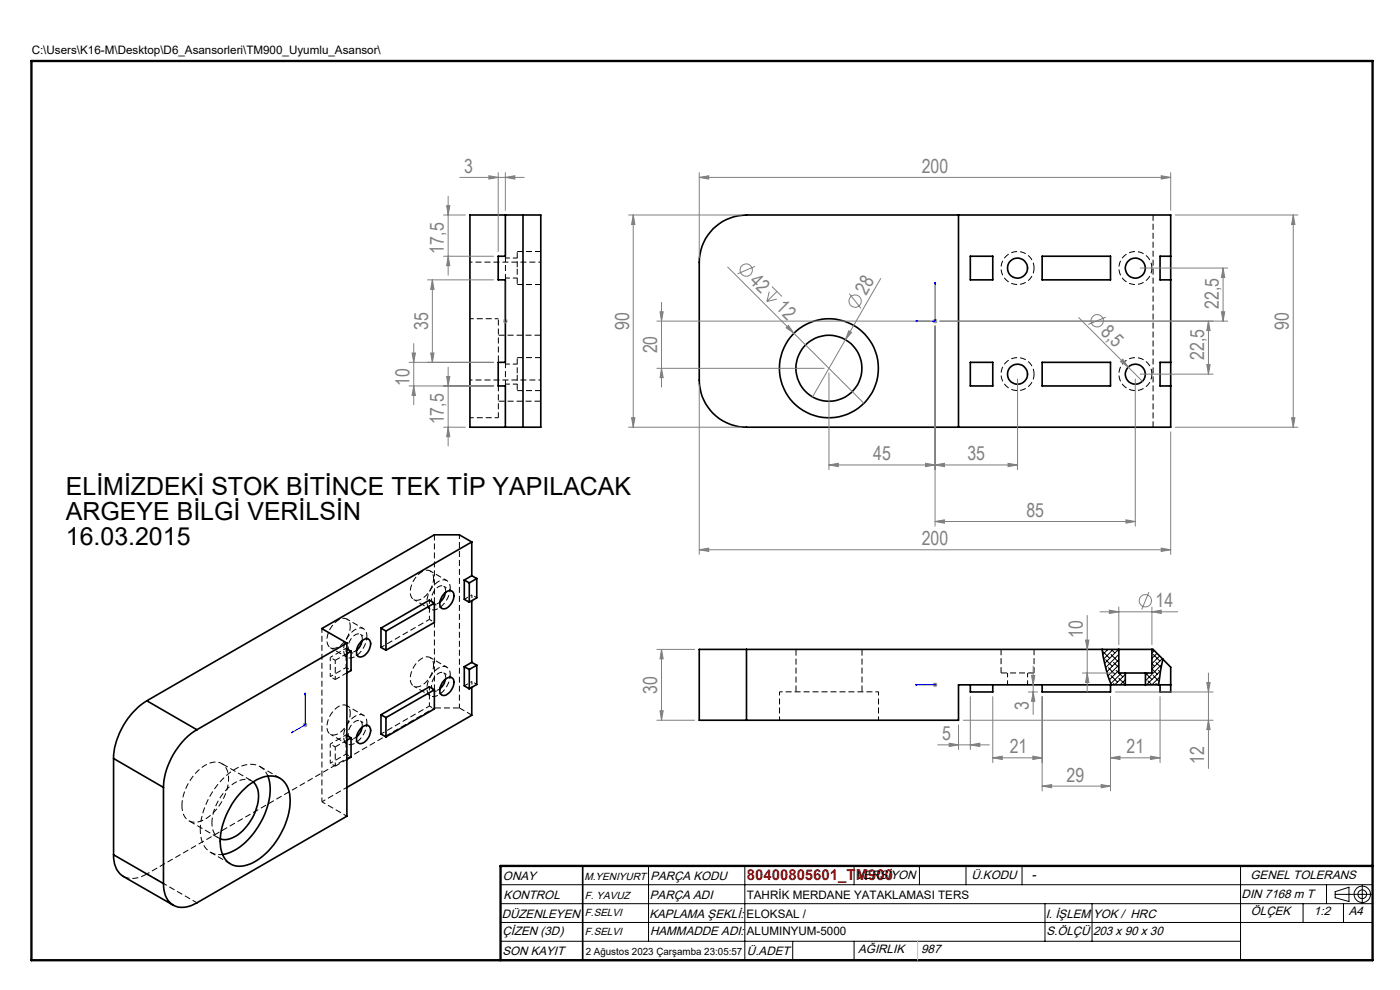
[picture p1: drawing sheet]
<svg xmlns="http://www.w3.org/2000/svg" width="297mm" height="210mm" viewBox="0 0 297 210" stroke-linecap="round" stroke-linejoin="round" font-family="sans-serif">
<g fill="none" stroke="#000" stroke-width=".21">
<path d="M233.9 137.8l-.1 .1M234 138.2l1.4 1.5M234.6 139.9l1.4 1.4M234.6 137.8l.2 .2M235 137.8l-1 1M235.7 138.8l1.4 1.4M235.8 137.8l.7 .7M236.1 137.8l-2 2M236.9 137.8l.4 .4M237.3 137.8l-2.9 2.9M237.3 138.8l-2.7 2.8M237.3 139.9l-2.5 2.6"/>
<path d="M244.4 139.6v.1M244.7 138.8l1.4 1.4M244.9 138l-.5 .6M245.4 138.6l-1 1.1M246 139.2l-1.6 1.6M246.6 139.7l-2.2 2.2M234.8 142.4h.1M235.1 141.6l1.4 1.4M235.3 144l.1 .1M235.7 143.3l1.4 1.4M236.2 140.5l1.1 1.1M236.8 142.2l.5 .5"/>
<path d="M237.3 141.1l-2.2 2.3M237.3 142.2l-2 2M237.3 143.9l1.4 1.3M237.4 142.8l.8 .8M237.9 142.8l-2.2 2.2M238.5 142.8l.2 .2M238.7 143l-2.2 2.3-.3-.3M238.7 144.2l-1.1 1.1M243 142.8l1.4 1.3M243.5 142.8l-.5 .5M244.4 141.9l1.1 1.1M244.4 140.7l.5 .6"/>
<path d="M244.7 143.3l1.2 1.2M245.2 140.5l1.1 1.1M245.8 142.2l.3 .3M245.8 144.9l-.3 .4-.3-.3M246 143.6l-1.6 1.7-.9-.9M246.2 142.3l-3 3-.2-.3M246.5 141l-3.5 3.4M106.2 187.7h185M106.2 191.7h185M106.2 195.7h185M106.2 199.7h157M137.6 183.7v16"/>
<path d="M158 183.7v20M168.2 199.7v4M181.2 183.7v4M181.2 199.7v4M195.1 183.7v4M204.9 183.7v4M216.8 183.7v4M221.7 191.7v8M231.7 191.7v8M263.2 183.7v20M276.4 191.7v4M281.4 187.7v4"/>
<path d="M283.2 189.7h7.8M283.2 189.2l3-1v3l-3-.8zM285 191.7v4M289 187.8v3.8"/>
<circle cx="289" cy="189.7" r=".93"/>
<circle cx="289" cy="189.7" r="1.74"/>
</g>
<g fill="none" stroke="#000" stroke-width=".35">
<path d="M99.7 45.6h15v45h-15zM107.2 45.6v8.8h-1.5v5h1.5v17.5h-1.5v5h1.5v8.7M110.9 45.6v45M151.3 48.5a10.2 10.2 0 0 1 7.1-2.9h90v45h-90a10 10 0 0 1-10.1-10v-25a10 10 0 0 1 3-7.1zM203.3 45.6v45M205.8 54.4h4.8v5h-4.8zM221.1 54.4h14.5v5h-14.5zM248.4 54.4h-2.3v5h2.3M205.8 76.9h4.8v5h-4.8zM221.1 76.9h14.5v5h-14.5zM248.4 76.9h-2.3v5h2.3M100.1 115l-2.7-1.6h-5.3l-60.9 35.3"/>
<path d="M100.1 115l-31.8 18.3 5.3 3.1M100.1 115v7.1M73.6 136.4v36.7l-31.8 18.4a4.6 4.6 0 0 1-5.8-.1l-.9-1.4-.3-1.2-.1-1.4M73.6 136.4l-31.8 18.4M73.6 137.6l.9 .5M74.5 138.1l-.9 .6M74.5 138.1v4.1l-.9 .5M76.6 136.1l.3-.3a1 1 0 0 1 1.3-.2 1 1 0 0 1 .4 1.3 2.85 2.85 0 0 1-2.2 2.5 1.3 1.3 0 0 1-.6-2zM76.8 135.9l-.4 1.1-.8 .9M80.8 133.2v4.1l1.1 .6M80.8 133.2l1.1 .7M81.9 133.9v4"/>
<path d="M92.1 127.9l-1-.6-10.3 5.9M92.1 127.9l-10.2 6M92.1 127.9v4.1l-10.2 5.9M94.3 125.9a1.07 1.07 0 0 1 1-.6 1.07 1.07 0 0 1 1 .7 2.87 2.87 0 0 1-2.2 3.1h-.3a1.85 1.85 0 0 1 0-2.6zM94.5 125.7l-.4 1.1-.8 .9M98.5 123v4.1l1.1 .6M98.5 123l1.1 .6M99.6 123.6v4.1M100.1 127.4v13.1M100.1 122.1l-1.6 .9M100.1 122.1l1 .6M101.1 122.7l-1.5 .9"/>
<path d="M101.1 122.7v4.1l-1.5 .9M158.4 137.8h-10.1v15h10.1M158.4 137.8v15M158.4 137.8h78.9M233.8 137.8l.9 4.2 1.1 3.3M237.3 137.8h7.1M237.3 137.8v5h1.4M244.4 137.8h.2l2.1 2M244.4 137.8v5h-1.4M246.7 139.8l-.9 5.5M246.7 139.8l1.7 1.7v5.3h-2.3v-1.5M31.2 148.7a15.5 15.5 0 0 0-7.1 12.2"/>
<path d="M31.2 148.7l10.6 6.1M41.8 154.8a15.6 15.6 0 0 0-7.1 12.2M73.6 156l.9 .5M74.5 156.5v4.1l-.9 .5M74.5 156.5l-.9 .5M76.6 154.4a1.07 1.07 0 0 1 1.1-.5 1.07 1.07 0 0 1 .9 .7 2.94 2.94 0 0 1-2.2 3.2 1.3 1.3 0 0 1-.6-2zM76.8 154.3l-.4 1.1-.8 .9M80.8 151.6v4.1l1.1 .6M80.8 151.6l1.1 .6M81.9 152.2v4.1M92.1 146.3l-1-.6-10.3 5.9M92.1 146.3v4.1l-10.2 5.9"/>
<path d="M92.1 146.3l-10.2 5.9M94.3 144.2a1.05 1.05 0 0 1 1-.6 1.05 1.05 0 0 1 1 .8 2.87 2.87 0 0 1-2.2 3.1h-.3a1.87 1.87 0 0 1 0-2.7zM94.5 144.1l-.4 1.1-.8 .9M98.5 141.4v4.1l1.1 .6M98.5 141.4l1.1 .6M99.6 142v4.1M100.1 145.8v5.9l-26.5 15.3M100.1 140.5l-1.6 .9M100.1 140.5l1 .6M101.1 141.1v4.1l-1.5 .9M101.1 141.1l-1.5 .9M205.8 145.3v1.5h4.8v-1.5"/>
<path d="M221.1 145.3v1.5h14.5v-1.5M238.7 142.8h4.3M238.7 145.3h4.3M238.7 145.3h-35.4v7.5h-44.9M238.7 142.8v2.5M243 145.3h5.4M243 142.8v2.5M24.1 160.9l10.6 6.1M24.1 160.9v20.4M34.7 167v20.4M51.4 167.8a8.5 8.5 0 0 1 6.6-3.2 4.3 4.3 0 0 1 3.5 4.6 16 16 0 0 1-8.3 14 4.3 4.3 0 0 1-5.5-1.1 9.5 9.5 0 0 1 0-8.4 16.8 16.8 0 0 1 3.7-5.9zM53.7 165.9a4.7 4.7 0 0 1 .9 4.9 10.4 10.4 0 0 1-5.7 7.1l-1 .2-1.2-.2"/>
<path d="M56.8 164.6a12.1 12.1 0 0 1-1.6 9.9 12.2 12.2 0 0 1-8 6.7M24.1 181.3a5.2 5.2 0 0 0 2 4.6l10.7 6.1M24.1 181.3l10.6 6.1M123.6 183.7v20M106.2 203.7h185"/>
<circle cx="215.9" cy="56.9" r="2.13"/>
<circle cx="240.9" cy="56.9" r="2.14"/>
<circle cx="175.8" cy="78.1" r="7"/>
<circle cx="175.8" cy="78.1" r="10.5"/>
<circle cx="215.9" cy="79.4" r="2.12"/>
<circle cx="240.9" cy="79.4" r="2.13"/>
</g>
<path d="M6.7 12.9h284.5v190.8h-284.5zM291.2 183.7h-185v20" fill="none" stroke="#000" stroke-width=".5"/>
<path d="M194.7 199.7v4" fill="none" stroke="#c0c0c0" stroke-width=".21"/>
<path d="M219.4 56.9a3.5 3.5 0 0 0-5.1-3.2 3.5 3.5 0 0 0-.5 6 3.5 3.5 0 0 0 5.5-2.3l.1-.5M244.4 56.9a3.5 3.5 0 0 0-5.1-3.2 3.5 3.5 0 0 0-.5 6 3.5 3.5 0 0 0 5.5-2.3l.1-.5M219.4 79.4a3.5 3.5 0 0 0-5.1-3.2 3.5 3.5 0 0 0-.5 6 3.5 3.5 0 0 0 5.5-2.3l.1-.5M244.4 79.4a3.5 3.5 0 0 0-5.1-3.2 3.5 3.5 0 0 0-.5 6 3.5 3.5 0 0 0 5.5-2.3l.1-.5M105.7 81.9v6.7M92.2 127.9v-14.5M100.1 151.7l-2.6-1.5M38.6 170.9a10.5 10.5 0 0 1 6-9.1 2.79 2.79 0 0 1 3.9 2.8 10.4 10.4 0 0 1-6 9.6 2.79 2.79 0 0 1-3.9-2.7v-.6M45 174.6a10.5 10.5 0 0 1 5.9-9.1l1.5-.2 1.3 .5M59.4 165.1l-4.2-2.5M44.7 180.8l4.2 2.4" fill="none" stroke="#000" stroke-width=".21" stroke-dasharray="1.3 .6" stroke-dashoffset=".1" stroke-linecap="butt"/>
<g fill="none" stroke="#000" stroke-width=".21" stroke-dasharray="1.3 .6" stroke-linecap="butt">
<path d="M107.2 54.4v5M114.7 53.4h-5M107.2 76.9v5M109.7 60.4h5M114.7 75.9h-5M109.7 82.9h5M244.6 90.6v-45M73.4 137.5l.2 .1M76.8 135.9l.1-.4M94.5 125.7v-.4M212.4 137.7v5M73.4 155.9l.2 .1"/>
<path d="M76.8 154.3l.1-.4M94.5 144v-.3M219.4 142.7h-7M219.4 142.7v-5"/>
</g>
<g fill="none" stroke="#000" stroke-width=".21" stroke-dasharray="1.3 .6" stroke-dashoffset=".6" stroke-linecap="butt">
<path d="M70.1 139.5l3.3-2M74.3 138.2l1.8 1.1M78.2 135.6l-1.8-1.1M91.1 131.4l1.1 .6M92 128l1.7 1M95.9 125.4l-1.8-1.1M100.1 126.2v1.2M101.2 126.8l-1.1-.6M70.1 157.8l3.3-1.9M71.1 140.1l-1-.6M71.1 144.1l-1-.6M71.1 158.4l-1-.6"/>
<path d="M73.4 141.6l-3.3 1.9M73.4 160l-3.3 1.9M73.4 141.6l1.1 .6M73.4 160l1.1 .6M74.3 156.6l1.8 1M78.2 153.9l-1.8-1M91.1 149.8l1.1 .6M92 146.4l1.7 1M95.9 143.7l-1.8-1M100.1 144.6v1.2M101.2 145.2l-1.1-.6M165.4 146.7h21"/>
<path d="M71.1 162.5l-1-.6"/>
</g>
<path d="M114.7 55.6h-15M99.7 80.6h15M158.4 137.7v15" fill="none" stroke="#000" stroke-width=".21" stroke-dasharray="1.3 .6" stroke-dashoffset=".8" stroke-linecap="butt"/>
<path d="M107.2 59h2.5M109.7 54.7h-2.5M109.7 77.2h-2.5M107.2 81.5h2.5M213.7 142.7v2.5M218 145.2v-2.5M42.5 176a16.1 16.1 0 0 1 8.4-13.3 4.1 4.1 0 0 1 5.9 1.9" fill="none" stroke="#000" stroke-width=".21" stroke-dasharray="1.3 .6" stroke-dashoffset=".3" stroke-linecap="butt"/>
<g fill="none" stroke="#000" stroke-width=".21" stroke-dasharray="1.3 .6" stroke-dashoffset=".5" stroke-linecap="butt">
<path d="M105.7 67.6h-6M99.7 88.6h6M70.1 137.4l3.5 2M76.9 135.5a.96 .96 0 0 0-.6-1 .96 .96 0 0 0-1.1 .3 2.68 2.68 0 0 0-1 3.3l.7 .2 .8-.4M77.1 133.4l-3.5-2.1M87.8 127.2l3.5 2M91.1 131.4v-4.1M94.5 125.3a.96 .96 0 0 0-.5-1 .96 .96 0 0 0-1.2 .3 2.68 2.68 0 0 0-.9 3.3l.7 .2 .7-.4M94.8 123.2l-3.5-2.1M70.1 143.5v-4M70.1 155.8l3.5 2M71.1 144.1v-4"/>
<path d="M73.4 141.6v-4.1M73.4 160v-4.1M76.9 153.9a.96 .96 0 0 0-.6-1 .96 .96 0 0 0-1.1 .3 2.68 2.68 0 0 0-1 3.3l.7 .2 .8-.4M77.1 151.7l-3.5-2M87.8 145.5l3.5 2.1M91.1 149.8v-4.1M94.5 143.7a.96 .96 0 0 0-.5-1.1 .96 .96 0 0 0-1.2 .4 2.68 2.68 0 0 0-.9 3.3l.7 .2 .7-.4M94.8 141.5l-3.5-2M165.4 146.7v6M186.4 152.7v-6M46.7 177.9a3.2 3.2 0 0 1-1.7-3.3M70.1 161.9v-4.1"/>
<path d="M71.1 162.5v-4.1"/>
</g>
<path d="M114.7 71.1h-9M105.7 85.1h9M168.9 137.7v9M97.5 150.2h-5.3M182.9 146.7v-9M26.2 185.9a4.9 4.9 0 0 0 5-.5" fill="none" stroke="#000" stroke-width=".21" stroke-dasharray="1.3 .6" stroke-dashoffset="-.1" stroke-linecap="butt"/>
<path d="M71.1 140.1l2.5-1.5M71.1 158.4l2.5-1.4M73.6 142.7l-2.5 1.4M92.2 146.3v-14.3M73.6 161.1l-2.5 1.4M31.2 185.4l10.6 6.1" fill="none" stroke="#000" stroke-width=".21" stroke-dasharray="1.3 .6" stroke-dashoffset=".2" stroke-linecap="butt"/>
<g fill="none" stroke="#000" stroke-width=".21" stroke-dasharray="1.3 .6" stroke-dashoffset=".4" stroke-linecap="butt">
<path d="M97.5 113.4v36.8M74.3 132.9a1.54 1.54 0 0 0-.8-1.6 1.54 1.54 0 0 0-1.9 .3 4.9 4.9 0 0 0-2 5.3 1.56 1.56 0 0 0 2.4 .2 5.5 5.5 0 0 0 2.3-4.2M77.8 135a1.54 1.54 0 0 0-.8-1.7 1.54 1.54 0 0 0-1.8 .3 4.9 4.9 0 0 0-2.1 5.3 1.56 1.56 0 0 0 2.5 .2 5.5 5.5 0 0 0 2.2-4.1M91.1 131.4l-10.3 5.9M92 122.7a1.54 1.54 0 0 0-.9-1.6 1.54 1.54 0 0 0-1.8 .3 4.9 4.9 0 0 0-2 5.3 1.56 1.56 0 0 0 2.4 .2 5.5 5.5 0 0 0 2.3-4.2M95.5 124.8a1.54 1.54 0 0 0-.8-1.7 1.54 1.54 0 0 0-1.8 .3 4.9 4.9 0 0 0-2.1 5.3 1.56 1.56 0 0 0 2.4 .2 5.5 5.5 0 0 0 2.3-4.1M74.3 151.3a1.54 1.54 0 0 0-.8-1.7 1.54 1.54 0 0 0-1.9 .4 4.9 4.9 0 0 0-2 5.2 1.56 1.56 0 0 0 2.4 .3 5.5 5.5 0 0 0 2.3-4.2M77.8 153.3a1.54 1.54 0 0 0-.8-1.6 1.54 1.54 0 0 0-1.8 .3 4.9 4.9 0 0 0-2.1 5.3 1.56 1.56 0 0 0 2.5 .2 5.5 5.5 0 0 0 2.2-4.2M91.1 149.8l-10.3 5.9M92 141.1a1.54 1.54 0 0 0-.9-1.7 1.54 1.54 0 0 0-1.8 .4 4.9 4.9 0 0 0-2 5.2 1.56 1.56 0 0 0 2.4 .3 5.5 5.5 0 0 0 2.3-4.2M95.5 143.1a1.54 1.54 0 0 0-.8-1.6 1.54 1.54 0 0 0-1.8 .3 4.9 4.9 0 0 0-2.1 5.3 1.56 1.56 0 0 0 2.4 .2 5.5 5.5 0 0 0 2.3-4.2M68.3 170.1l5.3 3"/>
<path d="M68.3 170.1v-36.8M73.6 167l-5.3 3.1M47.2 181.2a4 4 0 0 1-4.6-3.8l-.1-1.4"/>
</g>
<path d="M92.2 150.2l-61 35.2" fill="none" stroke="#000" stroke-width=".21" stroke-dasharray="1.3 .6" stroke-dashoffset=".7" stroke-linecap="butt"/>
<path d="M100.1 126.2l-1.6 .9M100.1 144.6l-1.6 .9" fill="none" stroke="#000" stroke-width=".21" stroke-dasharray="1.3 .6" stroke-dashoffset=".9" stroke-linecap="butt"/>
<path d="M109.7 56.9v-3.5M105.7 67.6v9.3M109.7 79.4v-3.5M109.7 60.4v-3.5M109.7 82.9v-3.5M40 174.1l6.4 3.7M53.4 165.6l-6.4-3.6" fill="none" stroke="#000" stroke-width=".21" stroke-dasharray="1.3 .6" stroke-dashoffset="-.2" stroke-linecap="butt"/>
<g fill="none" stroke="#808080" stroke-width=".21">
<path d="M97.5 37.6h13.7M103.7 37.3l2 .3-2 .4zM105.7 36.6v16.8M107.2 37.6l2-.3v.7zM107.2 36.6v8M148.3 37.6l2.1-.3v.7zM148.3 37.6h100.1M148.3 36.6v18M246.3 37.3l2.1 .3-2.1 .4zM248.4 36.6v8M90.7 59.4h14M91.7 59.4l.4 2h-.7z"/>
<path d="M91.7 59.4v17.5M94.1 45.6h4.6M94.1 54.4h10.6M94.8 43.6h.6l-.3 2zM95.1 54.4l.3 2h-.6zM95.1 41.6v16.8M133.3 45.6h24M134.3 45.6l.4 2h-.7zM134.3 45.6v45M154.4 56.6l14 14.1M160.2 56.5l-3.7 1.6M186.8 59.1l-14.4 25.1"/>
<path d="M241.9 56.9h18.6M249.3 45.6h26M259.5 56.9v11.2M259.5 56.9l.3 2h-.7zM274.4 45.6l.3 2h-.7zM274.4 45.6v45M86.8 76.9h17.9M87.4 74.9h.7l-.3 2zM87.8 72.9v13M91.4 74.9h.7l-.4 2zM94.8 79.9h.6l-.3 2zM95.1 77.9v16.7"/>
<path d="M106.7 68.1h1M106.9 67.8l.7 .7M107.2 67.6v1M107.6 67.8l-.7 .7M139.3 68.1h58M139.3 78.1h35.5M140 66.1h.7l-.4 2zM140.3 78.1l.4 2h-.7zM140.3 64.1v18M163.2 61.9l-.5 2.1M163.8 60.8l2.1 2.1M164.8 63.5l-2.1 .5"/>
<path d="M164.8 61.8l-2.1 2.2M166.8 69.5l.5-.5 1.1 1.7zM168.4 70.7l14.9 14.8M175.9 79.1v20.5M180.1 70.2l.6 .3-1.3 1.6zM180.2 62.3l2.5 3.1M197.8 68.1h1.1M198 67.8l.7 .7M198.4 67.6v1M198.4 69.1v42.5M198.7 67.8l-.7 .7M199.4 68.1h61.1"/>
<path d="M228.8 67.4l13.6 13.5M234.6 67.3l-3.7 1.5M237.7 76.7l.5-.5 1.2 1.7zM241.9 79.4h15.5M256 77.4h.7l-.3 2zM256.4 68.1l.3 2h-.7zM256.4 68.1v11.3M259.1 66.1h.7l-.3 2zM86.8 81.9h17.9M87.8 81.9l.3 2h-.7zM94.1 90.6h4.6M95.1 90.6l.3 2h-.6z"/>
<path d="M133.3 90.6h24M134 88.6h.7l-.4 2zM148.3 81.6v36M175.9 98.6l1.9-.3v.7zM175.9 98.6h40M196.4 98.3l2 .3-2 .4zM198.4 98.6l1.9-.3v.7zM213.9 98.3l2 .3-2 .4zM215.9 80.4v19.2M240.8 80.4v31.2M248.4 91.6v26M249.3 90.6h26"/>
<path d="M274 88.6h.7l-.3 2zM148.3 116.6l2.1-.3v.7zM148.3 116.6h100.1M198.4 110.6l1.9-.3v.7zM198.4 110.6h42.4M238.9 110.3l1.9 .3-1.9 .4zM246.3 116.3l2.1 .3-2.1 .4zM139.3 137.8h8.1M140.3 137.8l.4 2h-.7zM140.3 137.8v15M230.3 135.8h.7l-.4 2zM230.6 130.6v16.2"/>
<path d="M233.4 129.8h16.4M235.3 129.4l2 .4-2 .3zM237.3 128.8v8M243.7 125.6l-1.5 3.7M244.4 129.8l1.9-.4v.7zM244.4 128.8v8M64.2 153.8h1M64.4 153.4l.7 .7M64.7 153.3v1M65.1 153.4l-.7 .7M139.3 152.8h8.1M140 150.8h.7l-.4 2z"/>
<path d="M197.8 145.3h1.1M198 144.9l.7 .7M198.4 144.8v1M198.7 144.9l-.7 .7M198.9 158h11M201.4 157.6l1.9 .4-1.9 .4zM203.3 153.8v5.2M204.4 152.8h53M205.8 158l2.1-.4v.8zM205.8 147.8v11.2M210.6 147.8v14M218.2 146.8h1.9"/>
<path d="M218.8 143.3h.7l-.3 2zM219.2 141.3v10.2M219.2 146.8l.3 2h-.7zM221.1 147.8v20M229.6 142.8h6.8M230.6 142.8l.4 2h-.7zM235.6 147.8v20M236.6 146.8h20.8M246.1 147.8v14M256 144.8h.7l-.3 2zM256.4 142.8v20.2M256.4 152.8l.3 2h-.7z"/>
<path d="M210.6 160.8l2-.4v.7zM210.6 160.8h10.5M219.1 160.4l2 .4-2 .3zM221.1 166.7l2-.3v.7zM221.1 166.7h14.5M233.6 166.4l2 .3-2 .4zM235.6 160.8l2-.4v.7zM235.6 160.8h10.5M244.1 160.4l2 .4-2 .3z"/>
<circle cx="158.3" cy="57.3" r="1.32"/>
<circle cx="181.4" cy="63.9" r="1.32"/>
<circle cx="232.8" cy="68" r="1.3"/>
<circle cx="243" cy="127.4" r="1.31"/>
</g>
<g fill="none" stroke="#00f" stroke-width=".21">
<path d="M107.2 59.8v.4v-.4M107.2 59.8v8.3M198.4 59.8v8.3h-4.2M198.4 59.8l.1 .4h-.2zM107.2 68v.2zM107.2 68.1h.1M194.2 68.1l.4-.1v.2zM61.8 155.5l.3-.3v.2zM64.7 147l.1 .3h-.1zM64.7 147v6.8l-2.9 1.7M194.2 145.3h4.2M194.2 145.3h.4h-.4"/>
<path d="M198.3 145.3h.2zM198.4 145.3h.1"/>
</g>
<g fill="#00f">
<path d="M194.2 68.1l.4 .1v-.2zM198.4 59.8l-.1 .4h.2z"/>
<path d="M61.8 155.5l.3-.1v-.2zM64.7 147v.3h.1zM107.2 68v.2zM107.2 59.8v.4z"/>
<path d="M194.2 145.3h.4zM198.3 145.3h.2z"/>
</g>
<g fill="#808080">
<path d="M180.1 70.2l.6 .3-1.3 1.6z"/>
<path d="M167.3 69l-.5 .5 1.6 1.2zM237.7 76.7l1.7 1.2-1.2-1.7z"/>
<path d="M196.4 98.3l2 .3-2 .4zM175.9 98.6l1.9-.3v.7zM244.1 160.4l2 .4-2 .3zM235.6 160.8l2-.4v.7zM205.8 158l2.1-.4v.8zM201.4 157.6l1.9 .4-1.9 .4z"/>
<path d="M198.4 98.6l1.9-.3v.7zM213.9 98.3l2 .3-2 .4zM198.4 110.6l1.9-.3v.7zM238.9 110.3l1.9 .3-1.9 .4zM221.1 166.7l2-.3v.7zM233.6 166.4l2 .3-2 .4zM210.6 160.8l2-.4v.7zM219.1 160.4l2 .4-2 .3zM235.3 129.4l2 .4-2 .3zM244.4 129.8l1.9-.4v.7zM103.7 37.3l2 .3-2 .4zM107.2 37.6l2-.3v.7z"/>
<path d="M259.1 66.1h.7l-.3 2zM259.5 56.9l.3 2h-.7zM256.4 152.8l.3 2h-.7zM256 144.8h.7l-.3 2zM219.2 146.8l.3 2h-.7zM218.8 143.3h.7l-.3 2z"/>
<path d="M134.3 45.6l.4 2h-.7zM134 88.6h.7l-.4 2zM140 66.1h.7l-.4 2zM140.3 78.1l.4 2h-.7zM256.4 68.1l.3 2h-.7zM256 77.4h.7l-.3 2zM274.4 45.6l.3 2h-.7zM274 88.6h.7l-.3 2zM140.3 137.8l.4 2h-.7zM140 150.8h.7l-.4 2zM230.3 135.8h.7l-.4 2zM230.6 142.8l.4 2h-.7zM91.7 59.4l.4 2h-.7zM91.4 74.9h.7l-.4 2zM94.8 79.9h.6l-.3 2zM95.1 90.6l.3 2h-.6zM94.8 43.6h.6l-.3 2zM95.1 54.4l.3 2h-.6zM87.4 74.9h.7l-.3 2zM87.8 81.9l.3 2h-.7z"/>
<path d="M148.3 116.6l2.1-.3v.7zM246.3 116.3l2.1 .3-2.1 .4zM148.3 37.6l2.1-.3v.7zM246.3 37.3l2.1 .3-2.1 .4z"/>
</g>
<g font-size="5.3">
<text x="14" y="105">ELİMİZDEKİ STOK BİTİNCE TEK TİP YAPILACAK</text>
<text x="14" y="110.3">ARGEYE BİLGİ VERİLSİN</text>
<text x="14" y="115.6">16.03.2015</text>
</g>
<g font-size="4.1" fill="#808080">
<text x="98.5" y="36.7">3</text>
<text x="195.5" y="36.7">200</text>
<text x="94.2" y="53.8" transform="rotate(-90 94.2 53.8)">17,5</text>
<text x="158.9" y="59.8" transform="rotate(45 158.9 59.8)">42</text>
<text x="164.5" y="65.4" transform="rotate(45 164.5 65.4)">12</text>
<text x="183.7" y="62.7" transform="rotate(-60 183.7 62.7)">28</text>
<text x="258.6" y="65.6" transform="rotate(-90 258.6 65.6)">22,5</text>
<text x="90.8" y="70" transform="rotate(-90 90.8 70)">35</text>
<text x="133.4" y="70" transform="rotate(-90 133.4 70)">90</text>
<text x="233.3" y="70.5" transform="rotate(45 233.3 70.5)">8,5</text>
<text x="273.4" y="70" transform="rotate(-90 273.4 70)">90</text>
<text x="139.4" y="75" transform="rotate(-90 139.4 75)">20</text>
<text x="255.4" y="76.4" transform="rotate(-90 255.4 76.4)">22,5</text>
<text x="86.9" y="81.8" transform="rotate(-90 86.9 81.8)">10</text>
<text x="94.2" y="90" transform="rotate(-90 94.2 90)">17,5</text>
<text x="185.2" y="97.7">45</text>
<text x="205.2" y="97.7">35</text>
<text x="217.7" y="109.7">85</text>
<text x="195.5" y="115.7">200</text>
<text x="245.2" y="128.8">14</text>
<text x="229.7" y="135.2" transform="rotate(-90 229.7 135.2)">10</text>
<text x="139.4" y="147.1" transform="rotate(-90 139.4 147.1)">30</text>
<text x="218.3" y="150.6" transform="rotate(-90 218.3 150.6)">3</text>
<text x="199.9" y="157">5</text>
<text x="214.2" y="159.8">21</text>
<text x="239" y="159.8">21</text>
<text x="226.3" y="165.8">29</text>
<text x="255.4" y="162.1" transform="rotate(-90 255.4 162.1)">12</text>
</g>
<text font-size="3.2" fill="#f00" x="158.4" y="186.7">80400805601_TM900</text>
<text font-size="2.8" x="218.8" y="186.4">-</text>
<g font-size="2.6">
<text x="106.7" y="186.7">ONAY</text>
<text x="106.8" y="190.6">KONTROL</text>
<text x="137.9" y="190.6">PARÇA ADI</text>
<text x="138" y="186.7">PARÇA KODU</text>
<text x="181.5" y="186.4">VERSİYON</text>
<text x="206.1" y="186.4">Ü.KODU</text>
<text x="263.4" y="190.5">DIN 7168 m T</text>
<text x="265.3" y="186.4">GENEL TOLERANS</text>
<text x="106.4" y="194.8">DÜZENLEYEN</text>
<text x="137.8" y="194.8">KAPLAMA ŞEKLİ:</text>
<text x="221.8" y="194.8">I. İŞLEM</text>
<text x="231.9" y="194.8">YOK / HRC</text>
<text x="265.4" y="194.2">ÖLÇEK</text>
<text x="278.8" y="194.2">1:2</text>
<text x="286.1" y="194.2">A4</text>
<text x="106.6" y="198.4">ÇİZEN (3D)</text>
<text x="106.6" y="202.6">SON KAYIT</text>
<text x="137.9" y="198.4">HAMMADDE ADI:</text>
<text x="158.5" y="202.6">Ü.ADET</text>
<text x="182.1" y="202.2">AĞIRLIK</text>
<text x="195.4" y="202.2">987</text>
<text x="222" y="198.3">S.ÖLÇÜ</text>
<text x="231.9" y="198.3">203 x 90 x 30</text>
</g>
<g font-size="2.5">
<text x="6.7" y="11.5">C:\Users\K16-M\Desktop\D6_Asansorleri\TM900_Uyumlu_Asansor\</text>
<text x="158.4" y="190.6">TAHRİK MERDANE YATAKLAMASI TERS</text>
<text x="158.4" y="194.8">ELOKSAL /</text>
<text x="158.4" y="198.4">ALUMINYUM-5000</text>
</g>
<g font-size="2.2">
<text x="124" y="186.7">M.YENIYURT</text>
<text x="124.1" y="190.6">F. YAVUZ</text>
<text x="124.1" y="194.3">F.SELVI</text>
<text x="124.1" y="198.4">F.SELVI</text>
</g>
<text font-size="2.1" x="124.3" y="202.6">2 Ağustos 2023 Çarşamba 23:05:57</text>
</svg>
